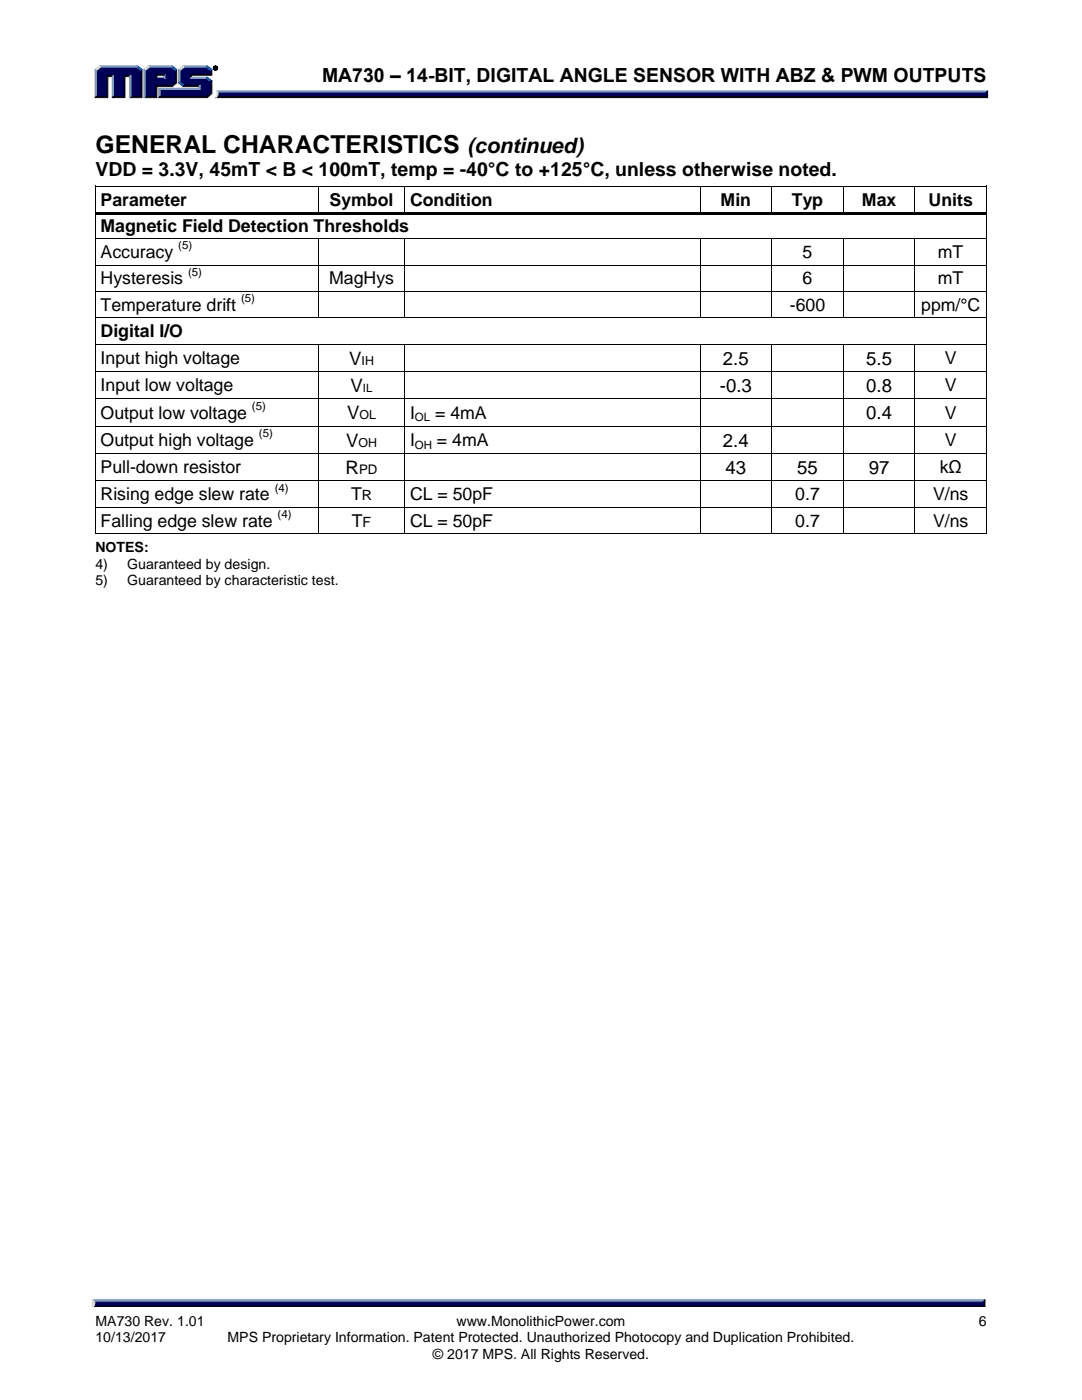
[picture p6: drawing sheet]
<svg xmlns="http://www.w3.org/2000/svg" width="216mm" height="279mm" viewBox="0 0 216 279" stroke-linecap="round" stroke-linejoin="round" font-family="sans-serif">
<g fill="#8099bf" stroke="#8099bf" stroke-width=".2">
<path d="M43.3 18.1h153.8l-.4 .7h-153.2z"/>
<path d="M31.3 15.4h1.4l.2 .3h-1.9z"/>
<path d="M36.5 13.1h4.9l-.3 .3h-4.4z"/>
<path d="M35.6 13.8l.3 .3v2.3l-.3 .1z"/>
<path d="M31.7 17.6h8v-.3l.3-.3v.9h-8.1z"/>
<path d="M31.7 17.6l.2 .3v1.3l-.2 .3z"/>
<path d="M38.2 15.4h3.2l-.2 .3h-3.2z"/>
<path d="M29.6 13.1h4.8l-.2 .3h-4.4z"/>
<path d="M28.7 13.8l.3 .3v5.1l-.3 .3z"/>
<path d="M32.9 14.8v.9l-.2-.3v-.4z"/>
<path d="M19.9 13.1h7.6l-.3 .3h-7.1z"/>
<path d="M19 13.8l.2 .3v5.1l-.2 .3z"/>
<path d="M22.4 15.3l.2-.3v4.2l-.2 .3z"/>
<path d="M25.8 15.3l.3-.3v4.2l-.3 .3z"/>
<path d="M18.4 259.4h178.1l-.4 .7h-177.2z"/>
</g>
<g fill="#000" stroke="#000" stroke-width=".2">
<path d="M43.5 18.8h153.2l.4 .7h-154.2a.67 .67 0 0 0 .6-.7zM18.9 260.1h177.3l.3 .8h-178.1z"/>
<path d="M42.5 13.6a.5 .5 0 0 1 1 0 .5 .5 0 0 1-1 0zM42.6 13.6a.4 .4 0 0 0 .8 0 .4 .4 0 0 0-.8 0zM42.8 13.4h.3l.1 .4-.2-.2-.2 .2zM42.9 13.4l.1 .2 .1-.1z"/>
</g>
<g fill="#000026" stroke="#000026" stroke-width=".2">
<path d="M197.1 18.1v1.4l-.4-.4v-.5z"/>
<path d="M36.7 17h3.3l-.3 .3h-3.2z"/>
<path d="M38 14.8h4v-.7l.3-.3v1.2h-4.1v.4l-.2 .3z"/>
<path d="M31.9 19.2h9.2l.9-.7v-2.2l.3-.2v2.6l-.9 .8h-9.7z"/>
<path d="M31 17h3.2l.8-.6v-2.3l.3-.3v2.7l-.9 .8h-3.1v2.2h-2.6l.3-.3h2z"/>
<path d="M31 14.8h1.9l-.2 .2h-1.4v.4l-.3 .3z"/>
<path d="M28.1 14.1l.2-.3v5.7h-2.5l.3-.3h2z"/>
<path d="M21.2 15h1.4l-.2 .3h-.9v4.2h-2.5l.2-.3h2z"/>
<path d="M24.7 15h1.4l-.3 .3h-.9v4.2h-2.5l.2-.3h2.1z"/>
<path d="M196.5 259.4v1.5l-.3-.4v-.6z"/>
</g>
<g fill="#000059" stroke="#000059" stroke-width=".2">
<path d="M43.5 18.6h153.2v.5h-153.3z"/>
<path d="M19.2 14.1l.9-.7h7.1l.9 .7v5.1h-2v-4.2h-1.4v4.2h-2.1v-4.2h-1.4v4.2h-2z"/>
<path d="M29 14.1l.8-.7h2.1v1.4h-.9v.9h1.9v-.9h-1.2v-1.4h2.5l.8 .7v2.3l-.8 .6h-3.2v2.2h-2z"/>
<path d="M31.9 17.9h8v-.9h-3.2l-.8-.6v-2.3l.8-.7h4.4l.9 .7v.7h-4v.9h3.1l.9 .6v2.2l-.9 .7h-9.2z"/>
<path d="M18.9 259.9h177.3v.6h-177.3z"/>
</g>
<g fill="#d9d9d9" stroke="#d9d9d9" stroke-width=".2">
<path d="M43.3 18.1l.2 .5a.81 .81 0 0 1-.6 .9 1.13 1.13 0 0 0 .4-1.4z"/>
<path d="M35.6 13.8l.9-.7 .2 .3-.8 .7z"/>
<path d="M28.7 13.8l.9-.7 .2 .3-.8 .7z"/>
<path d="M19 13.8l.9-.7 .2 .3-.9 .7z"/>
<path d="M18.4 259.4l.5 .5v.5l-.5 .5z"/>
</g>
<g fill="#1a5999" stroke="#1a5999" stroke-width=".2">
<path d="M35.6 16.5l.3-.1 .8 .6-.2 .3z"/>
<path d="M41.4 15.4l.9 .7-.3 .2-.9-.6z"/>
<path d="M34.4 13.1l.9 .7-.3 .3-.8-.7z"/>
<path d="M27.5 13.1l.8 .7-.2 .3-.9-.7z"/>
<path d="M41.4 13.1l.9 .7-.3 .3-.9-.7z"/>
</g>
<g fill="#000">
<path d="M19 37.1h.1v.7h-.1z" fill-rule="evenodd"/>
<path d="M19 37.1h.1v.1h-.1z" fill-rule="evenodd"/>
<path d="M63.4 37.2h.2v.6h-.2z" fill-rule="evenodd"/>
<path d="M63.4 37.1h.2v.1h-.2z" fill-rule="evenodd"/>
<path d="M80.7 37.2h.2v.6h-.2z" fill-rule="evenodd"/>
<path d="M80.7 37.1h.2v.1h-.2z" fill-rule="evenodd"/>
<path d="M139.6 37.2h.2v.6h-.2z" fill-rule="evenodd"/>
<path d="M139.6 37.1h.2v.1h-.2z" fill-rule="evenodd"/>
<path d="M153.9 37.2h.2v.6h-.2z" fill-rule="evenodd"/>
<path d="M153.9 37.1h.2v.1h-.2z" fill-rule="evenodd"/>
<path d="M168.2 37.2h.2v.6h-.2z" fill-rule="evenodd"/>
<path d="M168.2 37.1h.2v.1h-.2z" fill-rule="evenodd"/>
<path d="M182.5 37.2h.2v.6h-.2z" fill-rule="evenodd"/>
<path d="M182.5 37.1h.2v.1h-.2z" fill-rule="evenodd"/>
<path d="M196.8 37.1h.2v.7h-.2z" fill-rule="evenodd"/>
<path d="M196.8 37.1h.2v.1h-.2z" fill-rule="evenodd"/>
<path d="M19 42.3h.1v.7h-.1z" fill-rule="evenodd"/>
<path d="M19 47.6h.1v.7h-.1z" fill-rule="evenodd"/>
<path d="M19 52.8h.1v.7h-.1z" fill-rule="evenodd"/>
<path d="M19 58.1h.1v.7h-.1z" fill-rule="evenodd"/>
<path d="M19.1 42.3h44.3v.5h-44.3z" fill-rule="evenodd"/>
<path d="M63.4 42.3h.6v.5h-.6z" fill-rule="evenodd"/>
<path d="M63.4 47.7h.2v.6h-.2z" fill-rule="evenodd"/>
<path d="M63.4 47.6h.2v.1h-.2z" fill-rule="evenodd"/>
<path d="M63.4 52.8h.2v.7h-.2z" fill-rule="evenodd"/>
<path d="M63.4 58.1h.2v.7h-.2z" fill-rule="evenodd"/>
<path d="M64 42.3h16.7v.5h-16.7z" fill-rule="evenodd"/>
<path d="M80.7 42.3h.5v.5h-.5z" fill-rule="evenodd"/>
<path d="M80.7 47.7h.2v.6h-.2z" fill-rule="evenodd"/>
<path d="M80.7 47.6h.2v.1h-.2z" fill-rule="evenodd"/>
<path d="M80.7 52.8h.2v.7h-.2z" fill-rule="evenodd"/>
<path d="M80.7 58.1h.2v.7h-.2z" fill-rule="evenodd"/>
<path d="M81.2 42.3h58.4v.5h-58.4z" fill-rule="evenodd"/>
<path d="M139.6 42.3h.6v.5h-.6z" fill-rule="evenodd"/>
<path d="M139.6 47.7h.2v.6h-.2z" fill-rule="evenodd"/>
<path d="M139.6 47.6h.2v.1h-.2z" fill-rule="evenodd"/>
<path d="M139.6 52.8h.2v.7h-.2z" fill-rule="evenodd"/>
<path d="M139.6 58.1h.2v.7h-.2z" fill-rule="evenodd"/>
<path d="M140.2 42.3h13.7v.5h-13.7z" fill-rule="evenodd"/>
<path d="M153.9 42.3h.5v.5h-.5z" fill-rule="evenodd"/>
<path d="M153.9 47.7h.2v.6h-.2z" fill-rule="evenodd"/>
<path d="M153.9 47.6h.2v.1h-.2z" fill-rule="evenodd"/>
<path d="M153.9 52.8h.2v.7h-.2z" fill-rule="evenodd"/>
<path d="M153.9 58.1h.2v.7h-.2z" fill-rule="evenodd"/>
<path d="M154.4 42.3h13.8v.5h-13.8z" fill-rule="evenodd"/>
<path d="M168.2 42.3h.5v.5h-.5z" fill-rule="evenodd"/>
<path d="M168.2 47.7h.2v.6h-.2z" fill-rule="evenodd"/>
<path d="M168.2 47.6h.2v.1h-.2z" fill-rule="evenodd"/>
<path d="M168.2 52.8h.2v.7h-.2z" fill-rule="evenodd"/>
<path d="M168.2 58.1h.2v.7h-.2z" fill-rule="evenodd"/>
<path d="M168.7 42.3h13.8v.5h-13.8z" fill-rule="evenodd"/>
<path d="M182.5 42.3h.5v.5h-.5z" fill-rule="evenodd"/>
<path d="M182.5 47.7h.2v.6h-.2z" fill-rule="evenodd"/>
<path d="M182.5 47.6h.2v.1h-.2z" fill-rule="evenodd"/>
<path d="M182.5 52.8h.2v.7h-.2z" fill-rule="evenodd"/>
<path d="M182.5 58.1h.2v.7h-.2z" fill-rule="evenodd"/>
<path d="M183 42.3h13.8v.5h-13.8z" fill-rule="evenodd"/>
<path d="M196.8 42.3h.2v.7h-.2z" fill-rule="evenodd"/>
<path d="M196.8 47.6h.2v.7h-.2z" fill-rule="evenodd"/>
<path d="M196.8 52.8h.2v.7h-.2z" fill-rule="evenodd"/>
<path d="M196.8 58.1h.2v.7h-.2z" fill-rule="evenodd"/>
<path d="M19 63.3h.1v.7h-.1z" fill-rule="evenodd"/>
<path d="M19 68.6h.1v.7h-.1z" fill-rule="evenodd"/>
<path d="M19 74.1h.1v.7h-.1z" fill-rule="evenodd"/>
<path d="M63.4 63.3h.2v.2h-.2z" fill-rule="evenodd"/>
<path d="M63.4 68.8h.2v.5h-.2z" fill-rule="evenodd"/>
<path d="M63.4 68.6h.2v.2h-.2z" fill-rule="evenodd"/>
<path d="M63.4 74.1h.2v.7h-.2z" fill-rule="evenodd"/>
<path d="M80.7 63.3h.2v.2h-.2z" fill-rule="evenodd"/>
<path d="M80.7 68.8h.2v.5h-.2z" fill-rule="evenodd"/>
<path d="M80.7 68.6h.2v.2h-.2z" fill-rule="evenodd"/>
<path d="M80.7 74.1h.2v.7h-.2z" fill-rule="evenodd"/>
<path d="M139.6 63.3h.2v.2h-.2z" fill-rule="evenodd"/>
<path d="M139.6 68.8h.2v.5h-.2z" fill-rule="evenodd"/>
<path d="M139.6 68.6h.2v.2h-.2z" fill-rule="evenodd"/>
<path d="M139.6 74.1h.2v.7h-.2z" fill-rule="evenodd"/>
<path d="M153.9 63.3h.2v.2h-.2z" fill-rule="evenodd"/>
<path d="M153.9 68.8h.2v.5h-.2z" fill-rule="evenodd"/>
<path d="M153.9 68.6h.2v.2h-.2z" fill-rule="evenodd"/>
<path d="M153.9 74.1h.2v.7h-.2z" fill-rule="evenodd"/>
<path d="M168.2 63.3h.2v.2h-.2z" fill-rule="evenodd"/>
<path d="M168.2 68.8h.2v.5h-.2z" fill-rule="evenodd"/>
<path d="M168.2 68.6h.2v.2h-.2z" fill-rule="evenodd"/>
<path d="M168.2 74.1h.2v.7h-.2z" fill-rule="evenodd"/>
<path d="M182.5 63.3h.2v.2h-.2z" fill-rule="evenodd"/>
<path d="M182.5 68.8h.2v.5h-.2z" fill-rule="evenodd"/>
<path d="M182.5 68.6h.2v.2h-.2z" fill-rule="evenodd"/>
<path d="M182.5 74.1h.2v.7h-.2z" fill-rule="evenodd"/>
<path d="M196.8 63.3h.2v.7h-.2z" fill-rule="evenodd"/>
<path d="M196.8 68.6h.2v.7h-.2z" fill-rule="evenodd"/>
<path d="M196.8 74.1h.2v.7h-.2z" fill-rule="evenodd"/>
<path d="M19 79.5h.1v.7h-.1z" fill-rule="evenodd"/>
<path d="M19 85h.1v.7h-.1z" fill-rule="evenodd"/>
<path d="M19 90.4h.1v.7h-.1z" fill-rule="evenodd"/>
<path d="M19 95.9h.1v.7h-.1z" fill-rule="evenodd"/>
<path d="M63.4 79.5h.2v.7h-.2z" fill-rule="evenodd"/>
<path d="M63.4 85h.2v.7h-.2z" fill-rule="evenodd"/>
<path d="M63.4 90.4h.2v.7h-.2z" fill-rule="evenodd"/>
<path d="M63.4 95.9h.2v.7h-.2z" fill-rule="evenodd"/>
<path d="M80.7 79.5h.2v.7h-.2z" fill-rule="evenodd"/>
<path d="M80.7 85h.2v.7h-.2z" fill-rule="evenodd"/>
<path d="M80.7 90.4h.2v.7h-.2z" fill-rule="evenodd"/>
<path d="M80.7 95.9h.2v.7h-.2z" fill-rule="evenodd"/>
<path d="M139.6 79.5h.2v.7h-.2z" fill-rule="evenodd"/>
<path d="M139.6 85h.2v.7h-.2z" fill-rule="evenodd"/>
<path d="M139.6 90.4h.2v.7h-.2z" fill-rule="evenodd"/>
<path d="M139.6 95.9h.2v.7h-.2z" fill-rule="evenodd"/>
<path d="M153.9 79.5h.2v.7h-.2z" fill-rule="evenodd"/>
<path d="M153.9 85h.2v.7h-.2z" fill-rule="evenodd"/>
<path d="M153.9 90.4h.2v.7h-.2z" fill-rule="evenodd"/>
<path d="M153.9 95.9h.2v.7h-.2z" fill-rule="evenodd"/>
<path d="M168.2 79.5h.2v.7h-.2z" fill-rule="evenodd"/>
<path d="M168.2 85h.2v.7h-.2z" fill-rule="evenodd"/>
<path d="M168.2 90.4h.2v.7h-.2z" fill-rule="evenodd"/>
<path d="M168.2 95.9h.2v.7h-.2z" fill-rule="evenodd"/>
<path d="M182.5 79.5h.2v.7h-.2z" fill-rule="evenodd"/>
<path d="M182.5 85h.2v.7h-.2z" fill-rule="evenodd"/>
<path d="M182.5 90.4h.2v.7h-.2z" fill-rule="evenodd"/>
<path d="M182.5 95.9h.2v.7h-.2z" fill-rule="evenodd"/>
<path d="M196.8 79.5h.2v.7h-.2z" fill-rule="evenodd"/>
<path d="M196.8 85h.2v.7h-.2z" fill-rule="evenodd"/>
<path d="M196.8 90.4h.2v.7h-.2z" fill-rule="evenodd"/>
<path d="M196.8 95.9h.2v.7h-.2z" fill-rule="evenodd"/>
<path d="M19 101.1h.1v.7h-.1z" fill-rule="evenodd"/>
<path d="M19 106.4h.1v.2h-.1z" fill-rule="evenodd"/>
<path d="M19 106.4h.1v.2h-.1z" fill-rule="evenodd"/>
<path d="M63.4 101.1h.2v.7h-.2z" fill-rule="evenodd"/>
<path d="M63.4 106.4h.2v.2h-.2z" fill-rule="evenodd"/>
<path d="M80.7 101.1h.2v.7h-.2z" fill-rule="evenodd"/>
<path d="M80.7 106.4h.2v.2h-.2z" fill-rule="evenodd"/>
<path d="M139.6 101.1h.2v.7h-.2z" fill-rule="evenodd"/>
<path d="M139.6 106.4h.2v.2h-.2z" fill-rule="evenodd"/>
<path d="M153.9 101.1h.2v.7h-.2z" fill-rule="evenodd"/>
<path d="M153.9 106.4h.2v.2h-.2z" fill-rule="evenodd"/>
<path d="M168.2 101.1h.2v.7h-.2z" fill-rule="evenodd"/>
<path d="M168.2 106.4h.2v.2h-.2z" fill-rule="evenodd"/>
<path d="M182.5 101.1h.2v.7h-.2z" fill-rule="evenodd"/>
<path d="M182.5 106.4h.2v.2h-.2z" fill-rule="evenodd"/>
<path d="M196.8 101.1h.2v.7h-.2z" fill-rule="evenodd"/>
<path d="M196.8 106.4h.2v.2h-.2z" fill-rule="evenodd"/>
<path d="M196.8 106.4h.2v.2h-.2z" fill-rule="evenodd"/>
</g>
<g fill="none" stroke="#000" stroke-width=".2">
<path d="M19 37.8v4.5M19.1 37.1h44.3M63.5 37.8v4.5M63.6 37.1h17.1M80.8 37.8v4.5M80.9 37.1h58.7M139.7 37.8v4.5M139.8 37.1h14.1M154 37.8v4.5M154.1 37.1h14.1M168.3 37.8v4.5M168.4 37.1h14.1"/>
<path d="M182.6 37.8v4.5M182.7 37.1h14.1M196.9 37.8v4.5M19 43v4.6M19 48.3v4.5M19 53.5v4.6M19 58.8v4.5M19.1 47.6h44.3M19.1 52.9h44.3M19.1 58.2h44.3M63.5 48.3v4.5M63.5 53.5v4.6"/>
<path d="M63.5 58.8v4.5M63.6 47.6h17.1M63.6 52.9h17.1M63.6 58.2h17.1M80.8 48.3v4.5M80.8 53.5v4.6M80.8 58.8v4.5M80.9 47.6h58.7M80.9 52.9h58.7M80.9 58.2h58.7M139.7 48.3v4.5M139.7 53.5v4.6"/>
<path d="M139.7 58.8v4.5M139.8 47.6h14.1M139.8 52.9h14.1M139.8 58.2h14.1M154 48.3v4.5M154 53.5v4.6M154 58.8v4.5M154.1 47.6h14.1M154.1 52.9h14.1M154.1 58.2h14.1M168.3 48.3v4.5M168.3 53.5v4.6"/>
<path d="M168.3 58.8v4.5M168.4 47.6h14.1M168.4 52.9h14.1M168.4 58.2h14.1M182.6 48.3v4.5M182.6 53.5v4.6M182.6 58.8v4.5M182.7 47.6h14.1M182.7 52.9h14.1M182.7 58.2h14.1M196.9 43v4.6M196.9 48.3v4.5"/>
<path d="M196.9 53.5v4.6M196.9 58.8v4.5M19 64v4.6M19 69.3v4.8M19 74.8v4.7M19.1 63.4h44.3M19.1 68.7h44.3M19.1 74.2h44.3M19.1 79.6h44.3M63.5 69.3v4.8M63.5 74.8v4.7M63.6 63.4h17.1"/>
<path d="M63.6 68.7h17.1M63.6 74.2h17.1M63.6 79.6h17.1M80.8 69.3v4.8M80.8 74.8v4.7M80.9 63.4h58.7M80.9 68.7h58.7M80.9 74.2h58.7M80.9 79.6h58.7M139.7 69.3v4.8M139.7 74.8v4.7M139.8 63.4h14.1"/>
<path d="M139.8 68.7h14.1M139.8 74.2h14.1M139.8 79.6h14.1M154 69.3v4.8M154 74.8v4.7M154.1 63.4h14.1M154.1 68.7h14.1M154.1 74.2h14.1M154.1 79.6h14.1M168.3 69.3v4.8M168.3 74.8v4.7M168.4 63.4h14.1"/>
<path d="M168.4 68.7h14.1M168.4 74.2h14.1M168.4 79.6h14.1M182.6 69.3v4.8M182.6 74.8v4.7M182.7 63.4h14.1M182.7 68.7h14.1M182.7 74.2h14.1M182.7 79.6h14.1M196.9 64v4.6M196.9 69.3v4.8M196.9 74.8v4.7"/>
<path d="M19 80.2v4.8M19 85.7v4.7M19 91.1v4.8M19 96.6v4.5M19.1 85.1h44.3M19.1 90.5h44.3M19.1 96h44.3M63.5 80.2v4.8M63.5 85.7v4.7M63.5 91.1v4.8M63.5 96.6v4.5M63.6 85.1h17.1"/>
<path d="M63.6 90.5h17.1M63.6 96h17.1M80.8 80.2v4.8M80.8 85.7v4.7M80.8 91.1v4.8M80.8 96.6v4.5M80.9 85.1h58.7M80.9 90.5h58.7M80.9 96h58.7M139.7 80.2v4.8M139.7 85.7v4.7M139.7 91.1v4.8"/>
<path d="M139.7 96.6v4.5M139.8 85.1h14.1M139.8 90.5h14.1M139.8 96h14.1M154 80.2v4.8M154 85.7v4.7M154 91.1v4.8M154 96.6v4.5M154.1 85.1h14.1M154.1 90.5h14.1M154.1 96h14.1M168.3 80.2v4.8"/>
<path d="M168.3 85.7v4.7M168.3 91.1v4.8M168.3 96.6v4.5M168.4 85.1h14.1M168.4 90.5h14.1M168.4 96h14.1M182.6 80.2v4.8M182.6 85.7v4.7M182.6 91.1v4.8M182.6 96.6v4.5M182.7 85.1h14.1M182.7 90.5h14.1"/>
<path d="M182.7 96h14.1M196.9 80.2v4.8M196.9 85.7v4.7M196.9 91.1v4.8M196.9 96.6v4.5M19 101.8v4.6M19.1 101.2h44.3M19.1 106.5h44.3M63.5 101.8v4.6M63.6 101.2h17.1M63.6 106.5h17.1M80.8 101.8v4.6"/>
<path d="M80.9 101.2h58.7M80.9 106.5h58.7M139.7 101.8v4.6M139.8 101.2h14.1M139.8 106.5h14.1M154 101.8v4.6M154.1 101.2h14.1M154.1 106.5h14.1M168.3 101.8v4.6M168.4 101.2h14.1M168.4 106.5h14.1M182.6 101.8v4.6"/>
<path d="M182.7 101.2h14.1M182.7 106.5h14.1M196.9 101.8v4.6"/>
</g>
<text font-size="4.9" x="19" y="30.5">GENERAL CHARACTERISTICS</text>
<text font-size="4.2" x="93.3" y="30.5">(continued)</text>
<g font-size="3.9">
<text x="64.3" y="16.3">MA730 – 14-BIT, DIGITAL ANGLE SENSOR WITH ABZ &amp; PWM OUTPUTS</text>
<text x="19" y="35.2">VDD = 3.3V, 45mT &lt; B &lt; 100mT, temp = -40°C to +125°C, unless otherwise noted.</text>
</g>
<g font-size="3.7">
<text x="69.7" y="72.8">V</text>
<text x="144.3" y="72.8">2.5</text>
<text x="172.8" y="72.8">5.5</text>
<text x="69.3" y="83.7">V</text>
<text x="69.9" y="78.2">V</text>
<text x="143.7" y="78.2">-0.3</text>
<text x="172.8" y="78.2">0.8</text>
<text x="172.8" y="83.7">0.4</text>
<text x="69.1" y="89.1">V</text>
<text x="144.3" y="89.1">2.4</text>
<text x="69" y="94.6">R</text>
<text x="144.8" y="94.6">43</text>
<text x="159.1" y="94.6">55</text>
<text x="173.3" y="94.6">97</text>
</g>
<g font-size="3.5">
<text x="20.1" y="41">Parameter</text>
<text x="65.8" y="41">Symbol</text>
<text x="81.8" y="41">Condition</text>
<text x="143.8" y="41">Min</text>
<text x="158" y="41">Typ</text>
<text x="172" y="41">Max</text>
<text x="185.3" y="41">Units</text>
<text x="20.1" y="46.3">Magnetic Field Detection Thresholds</text>
<text x="20.1" y="51.5">Accuracy</text>
<text x="160.1" y="51.5">5</text>
<text x="187.1" y="51.5">mT</text>
<text x="20.1" y="56.8">Hysteresis</text>
<text x="65.7" y="56.8">MagHys</text>
<text x="160.1" y="56.8">6</text>
<text x="187.1" y="56.8">mT</text>
<text x="20.1" y="62">Temperature drift</text>
<text x="157.6" y="62">-600</text>
<text x="183.8" y="62">ppm/°C</text>
<text x="20.1" y="67.3">Digital I/O</text>
<text x="20.1" y="72.7">Input high voltage</text>
<text x="188.5" y="72.7">V</text>
<text x="20.1" y="78.1">Input low voltage</text>
<text x="20.1" y="83.6">Output low voltage</text>
<text x="81.8" y="83.6">I</text>
<text x="86.8" y="83.6">= 4mA</text>
<text x="188.5" y="78.1">V</text>
<text x="188.5" y="83.6">V</text>
<text x="20.1" y="89">Output high voltage</text>
<text x="81.8" y="89">I</text>
<text x="87.2" y="89">= 4mA</text>
<text x="188.5" y="89">V</text>
<text x="20.1" y="94.5">Pull-down resistor</text>
<text x="187.5" y="94.5">kΩ</text>
<text x="20.1" y="99.9">Rising edge slew rate</text>
<text x="70" y="99.9">T</text>
<text x="81.8" y="99.9">CL = 50pF</text>
<text x="158.7" y="99.9">0.7</text>
<text x="186.2" y="99.9">V/ns</text>
<text x="20.1" y="105.1">Falling edge slew rate</text>
<text x="70.2" y="105.1">T</text>
<text x="81.8" y="105.1">CL = 50pF</text>
<text x="158.7" y="105.1">0.7</text>
<text x="186.2" y="105.1">V/ns</text>
</g>
<g font-size="2.8">
<text x="72.2" y="99.9">R</text>
<text x="72.4" y="105.1">F</text>
<text x="19" y="110.2">NOTES:</text>
<text x="19" y="113.5">4)</text>
<text x="25.4" y="113.5">Guaranteed by design.</text>
<text x="19" y="116.7">5)</text>
<text x="25.4" y="116.7">Guaranteed by characteristic test.</text>
<text x="19" y="264.7">MA730 Rev. 1.01</text>
<text x="19" y="267.9">10/13/2017</text>
<text x="45.4" y="267.9">MPS Proprietary Information. Patent Protected. Unauthorized Photocopy and Duplication Prohibited.</text>
<text x="91.1" y="264.7">www.MonolithicPower.com</text>
<text x="195.3" y="264.7">6</text>
<text x="86.4" y="271.2">© 2017 MPS. All Rights Reserved.</text>
</g>
<text font-size="2.6" x="71.6" y="94.6">PD</text>
<g font-size="2.5">
<text x="72.1" y="72.8">IH</text>
<text x="71.7" y="83.7">OL</text>
<text x="71.5" y="89.1">OH</text>
</g>
<g font-size="2.3">
<text x="35.6" y="49.8">(5)</text>
<text x="37.5" y="55">(5)</text>
<text x="48.1" y="60.3">(5)</text>
<text x="50.3" y="81.8">(5)</text>
<text x="72.4" y="78.2">IL</text>
<text x="51.7" y="87.3">(5)</text>
<text x="82.8" y="84.1">OL</text>
<text x="82.8" y="89.6">OH</text>
<text x="54.8" y="98.1">(4)</text>
<text x="55.4" y="103.3">(4)</text>
</g>
</svg>
